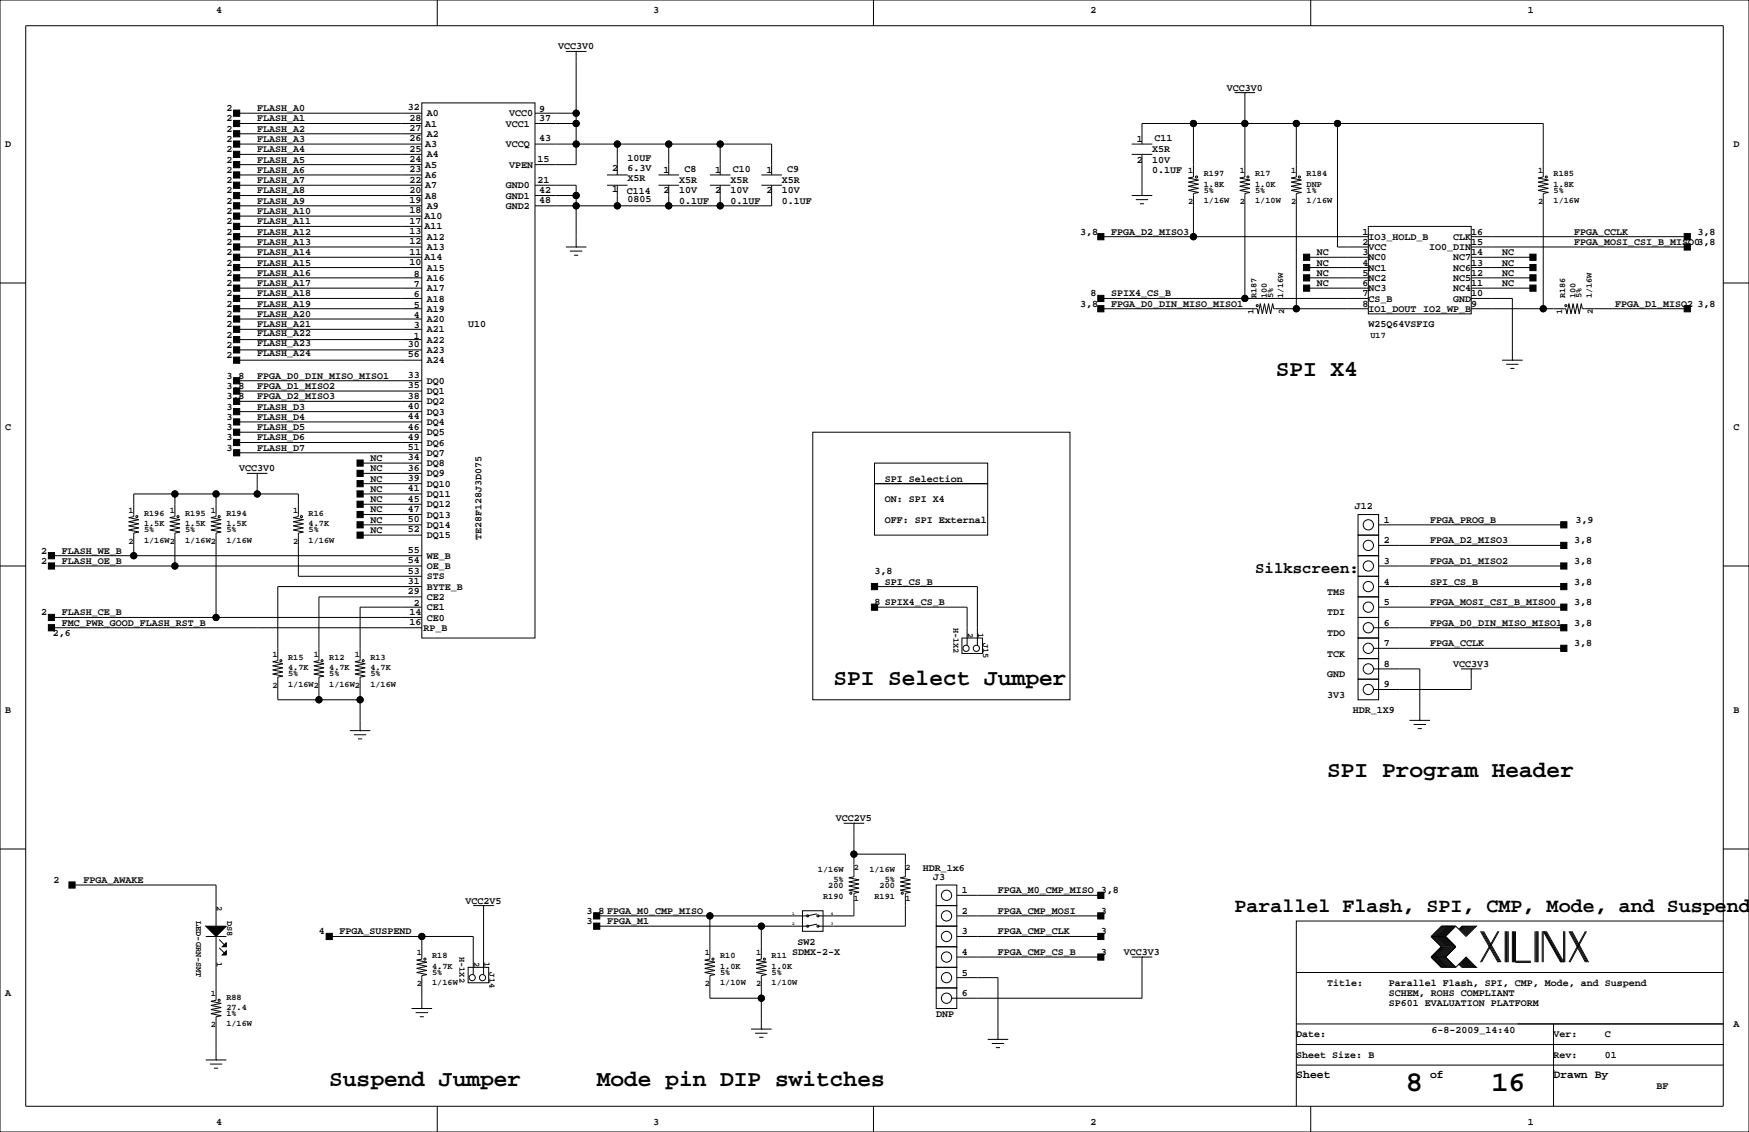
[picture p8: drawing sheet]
<svg xmlns="http://www.w3.org/2000/svg" width="432mm" height="279mm" viewBox="0 0 432 279" stroke-linecap="round" stroke-linejoin="round" font-family="sans-serif">
<g fill="none" stroke="#000" stroke-width=".25">
<path d="M0 0h431.8v279.4h-431.8zM6.3 6.4h419.1v266.6h-419.1zM107.9 0v6.4M139.7 12.7h5.1M142.2 12.7h.1M142.2 12.7v27.9h-10.1M215.6 0v6.4M323.6 0v6.4M58.4 30.5h45.7M58.4 27.9h45.7M58.4 33h45.7M58.4 35.6h45.7"/>
<path d="M58.4 38.1h45.7M104.1 25.4h28v132.1h-28zM132.1 30.5h10.1M132.1 35.6h58.4v7.6M132.1 27.9h10.1M152.4 35.6v7.6M165.1 35.6v7.6M177.8 35.6v7.6M279.4 35.6h5.1M279.4 38.1h5.1M281.9 35.6v-5.1h99.1v13.2l-1.3 .2 2.6 .5-2.6 .6 2.6 .5-2.6 .5 2.6 .5-2.6 .5 2.6 .5-1.3 .3v28.4M281.9 38.1v10.2"/>
<path d="M294.6 30.5v13.2l-1.2 .2 2.5 .5-2.5 .6 2.5 .5-2.5 .5 2.5 .5-2.5 .5 2.5 .5-1.3 .3v10.6M304.8 22.9h5.1M307.3 22.9h.1M307.3 22.9v20.8l-1.2 .2 2.5 .5-2.5 .6 2.5 .5-2.5 .5 2.5 .5-2.5 .5 2.5 .5-1.3 .3v25.9M320 30.5v13.2l-1.2 .2 2.5 .5-2.5 .6 2.5 .5-2.5 .5 2.5 .5-2.5 .5 2.5 .5-1.3 .3v28.4M330.2 30.5v30.5h7.6M58.4 58.4h45.7M58.4 43.2h45.7M58.4 45.7h45.7M58.4 48.3h45.7M58.4 50.8h45.7M58.4 40.6h45.7"/>
<path d="M58.4 53.3h45.7M58.4 55.9h45.7M132.1 45.7h10.1v15.3M132.1 48.3h10.1M149.9 43.2h5M149.9 45.7h5M152.4 45.7v5.1M162.6 43.2h5M162.6 45.7h5M165.1 45.7v5.1M175.3 43.2h5M175.3 45.7h5"/>
<path d="M177.8 45.7v5.1M188 43.2h5M188 45.7h5M190.5 45.7v5.1h-58.4M271.8 58.4h66M279.4 48.3h5.1M280.4 49.3h3.1M281.4 50.3h1M281.9 48.3h.1M337.8 55.9h25.4v21.6h-25.4zM363.2 58.4h53.4M0 69.8h6.3"/>
<path d="M58.4 61h45.7M58.4 76.2h45.7M58.4 63.5h45.7M58.4 66h45.7M58.4 68.6h45.7M58.4 71.1h45.7M58.4 73.7h45.7M58.4 78.7h45.7M139.7 61h5.1M140.7 62h3.1M141.7 63h1M142.2 61h.1"/>
<path d="M271.8 76.2h38.6l.2 1.3 .5-2.6 .6 2.6 .5-2.6 .5 2.6 .5-2.6 .5 2.6 .5-2.6 .3 1.3h23.3M271.8 73.7h66M322.6 63.5h15.2M322.6 66h15.2M322.6 68.6h15.2M322.6 71.1h15.2M363.2 61h53.4M363.2 76.2h23.4l.2 1.3 .5-2.6 .6 2.6 .5-2.6 .5 2.6 .5-2.6 .5 2.6 .5-2.6 .3 1.3h25.9M363.2 63.5h15.3M363.2 66h15.3M363.2 68.6h15.3M363.2 71.1h15.3"/>
<path d="M363.2 73.7h10.2v15.2M425.4 69.8h6.4M58.4 94h45.7M58.4 81.3h45.7M58.4 83.8h45.7M58.4 86.4h45.7M58.4 88.9h45.7M58.4 96.5h45.7M58.4 99.1h45.7M370.8 88.9h5.1M371.9 89.9h3M372.9 90.9h1"/>
<path d="M373.4 88.9h.1M58.4 101.6h45.7M58.4 104.1h45.7M58.4 106.7h45.7M58.4 109.2h45.7M58.4 111.8h45.7M61 116.8h5M63.5 116.8h.1M63.5 116.8v5.1M88.9 114.3h15.2M88.9 119.4h15.2M88.9 116.8h15.2"/>
<path d="M200.7 106.7h63.5v66h-63.5zM215.9 119.4h27.9v12.7h-27.9zM215.9 114.3h27.9v5.1h-27.9zM0 139.7h6.3M12.7 137.2h91.4M12.7 139.7h91.4M33 137.2v-5.6l1.3-.3-2.6-.5 2.6-.5-2.6-.5 2.6-.5-2.6-.5 2.6-.5-2.6-.5 1.3-.3v-5.6h40.7v5.6l-1.3 .3 2.5 .5-2.5 .5 2.5 .5-2.5 .5 2.5 .5-2.5 .5 2.5 .5-1.2 .3v10.6h30.4M43.2 121.9v5.6l-1.3 .3 2.5 .5-2.5 .5 2.5 .5-2.5 .5 2.5 .5-2.5 .5 2.5 .5-1.2 .3v8.1M53.3 121.9v5.6l-1.2 .3 2.5 .5-2.5 .5 2.5 .5-2.5 .5 2.5 .5-2.5 .5 2.5 .5-1.3 .3v20.8M88.9 132.1h15.2M88.9 129.5h15.2M88.9 127h15.2"/>
<path d="M88.9 124.5h15.2M88.9 121.9h15.2M335.3 137.2h5.1v5h-5.1zM335.3 127h5.1v5.1h-5.1zM335.3 132.1h5.1v5.1h-5.1zM340.4 129.5h45.7M340.4 139.7h45.7M340.4 134.6h45.7M425.4 139.7h6.4M12.7 152.4h91.4M12.7 154.9h91.4M104.1 149.9h-15.2v13.2l-1.3 .2 2.6 .5-2.6 .5 2.6 .5-2.6 .6 2.6 .5-2.6 .5 2.6 .5-1.3 .2v13.2"/>
<path d="M104.1 144.8h-35.5v18.3l-1.3 .2 2.5 .5-2.5 .5 2.5 .5-2.5 .6 2.5 .5-2.5 .5 2.5 .5-1.2 .2v5.6h20.3M104.1 147.3h-25.4v15.8l-1.2 .2 2.5 .5-2.5 .5 2.5 .5-2.5 .6 2.5 .5-2.5 .5 2.5 .5-1.3 .2v5.6M215.9 149.9h22.9v9.4M215.9 144.8h25.4v14.5M237.5 157.5h5.1v3.8h-5.1zM335.3 157.5h5.1v5.1h-5.1zM335.3 147.3h5.1v5.1h-5.1zM335.3 152.4h5.1v5.1h-5.1zM335.3 142.2h5.1v5.1h-5.1zM339.1 154.9h47M340.4 149.9h45.7M340.4 144.8h45.7"/>
<path d="M335.3 167.6h5.1v5.1h-5.1zM335.3 162.6h5.1v5h-5.1zM339.1 165.1h11.4v12.7M339.1 160h47M348 177.8h5.1M349 178.8h3M350 179.8h1M350.5 177.8h.1M360.7 165.1h5.1M363.2 165.1h.1M363.2 165.1v5.1h-24.1M86.4 180.3h5"/>
<path d="M87.4 181.4h3M88.4 182.4h1M88.9 180.3h.1M0 209.5h6.3M17.8 218.4h35.5v10.2M208.3 203.2h5.1M210.8 203.2h.1M210.8 203.2v13.2l-1.3 .3 2.6 .5-2.6 .5 2.6 .5-2.6 .5 2.6 .5-2.6 .5 2.6 .5-1.3 .3v5.6h-8.9M210.8 210.8h12.7v5.6l-1.3 .3 2.6 .5-2.6 .5 2.6 .5-2.6 .5 2.6 .5-2.6 .5 2.6 .5-1.3 .3v8.1h-21.6M231.1 218.4h5.1v5.1h-5.1zM425.4 209.5h6.4M50.8 231.1h5.1"/>
<path d="M53.3 231.1v15.8l-1.2 .2 2.5 .5-2.5 .6 2.5 .5-2.5 .5 2.5 .5-2.5 .5 2.5 .5-1.3 .3v10.6M54.1 231.9l1.3 1.3M54.1 233.9l1.3 1.3M81.3 231.1h35.5v9.4M104.1 231.1v5.6l-1.2 .3 2.5 .5-2.5 .5 2.5 .5-2.5 .5 2.5 .5-2.5 .5 2.5 .5-1.3 .3v8.1M115.6 238.8h5v3.8h-5zM116.8 223.5h5.1M119.4 223.5h.1M119.4 223.5v17M175.3 226.1v10.6l-1.3 .3 2.5 .5-2.5 .5 2.5 .5-2.5 .5 2.5 .5-2.5 .5 2.5 .5-1.2 .3v5.6h12.7M188 228.6v8.1l-1.3 .3 2.5 .5-2.5 .5 2.5 .5-2.5 .5 2.5 .5-2.5 .5 2.5 .5-1.2 .3v13.2M198.1 224.8h5.1v5.1h-5.1z"/>
<path d="M201.7 228.1l-2.3 .5h-52.1M201.7 225.6l-2.3 .5h-52.1M231.1 238.8h5.1v5h-5.1zM231.1 233.7h5.1v5.1h-5.1zM231.1 228.6h5.1v5.1h-5.1zM231.1 223.5h5.1v5.1h-5.1zM236.2 226.1h35.6M236.2 231.1h35.6M236.2 236.2h35.6M236.2 221h35.6M279.4 236.2h5.1M281.9 236.2h.1"/>
<path d="M281.9 236.2v10.2h-47M353.3 231.1h3.6M353.3 236.2h3.6M353.3 236.2l2.6 2.6h3.5M353.3 231.1l2.6 2.6-2.6 2.5M356.1 228.6l-2.5 2.5 2.5 2.6-2.5 2.5 2.5 2.6M356.4 228.6l-2.6 2.5 2.6 2.6-2.6 2.5 2.6 2.6M356.6 228.6l-2.5 2.5 2.5 2.6-2.5 2.5 2.5 2.6M356.9 228.6l-2.6 2.5 2.6 2.6-2.6 2.5 2.6 2.6M356.9 231.1l2.5 2.6-2.5 2.5M356.9 236.2l2.5 2.6M357.1 228.6l-2.5 2.5 2.5 2.6-2.5 2.5 2.5 2.6"/>
<path d="M357.4 228.6l-2.6 2.5 2.6 2.6-2.6 2.5 2.6 2.6M357.6 228.6l-2.5 2.5 2.5 2.6-2.5 2.5 2.5 2.6M357.9 228.6l-2.6 2.5 2.6 2.6-2.6 2.5 2.6 2.6M358.1 228.6l-2.5 2.5 2.5 2.6-2.5 2.5 2.5 2.6M358.4 228.6l-2.5 2.5 2.5 2.6-2.5 2.5 2.5 2.6M358.6 228.6l-2.5 2.5 2.5 2.6-2.5 2.5 2.5 2.6M358.9 228.6l-2.5 2.5 2.5 2.6-2.5 2.5 2.5 2.6M359.2 228.6l-2.6 2.5 2.6 2.6-2.6 2.5 2.6 2.6M359.4 228.6l2.5 2.5 2.6-2.5h-3.6l-.7 .8M359.4 228.6h-3.5l-2.6 2.5M359.4 228.6l-2.5 2.5M360.2 238l.7 .8h3.6l-2.6-2.6-2.5 2.6"/>
<path d="M360.4 237.7l1 1.1M360.4 238l.8 .8M360.7 237.5l1.2 1.3M360.7 237.7l1 1.1M360.9 237.2l1.6 1.6M360.9 237.5l1.3 1.3M361.2 237l1.8 1.8M361.2 237.2l1.5 1.6M361.2 228.6l-.8 .8M361.4 236.7l2.1 2.1M361.4 237l1.8 1.8M361.4 228.6l-1 1"/>
<path d="M361.7 236.5l2.3 2.3M361.7 236.7l2 2.1M361.7 228.6l-1 1M361.9 236.5l2.3 2.3M361.9 228.6l-1.2 1.3M362.2 228.6l-1.3 1.3M362.5 228.6l-1.6 1.5M362.7 228.6l-1.5 1.5M363 228.6l-1.8 1.8M363.2 228.6l-1.8 1.8M363.5 228.6l-2.1 2M363.7 228.6l-2 2"/>
<path d="M364 228.6l-2.3 2.3M364.2 228.6l-2.3 2.3M365.5 229.9l4.3 7.6M365.8 229.9l4.3 7.6M366 229.9l4.3 7.6M366.3 229.9l4.3 7.6M369.8 229.9l-4.3 7.6M370.1 229.9l-4.3 7.6M371.6 229.9v7.6M371.9 229.9v7.6M372.1 229.9v7.6M372.4 229.9v7.6"/>
<path d="M373.4 229.9v7.6M373.6 229.9v7.6M373.9 229.9v7.6M374.1 229.9v7.6h3.9M374.1 237.2h3.9M379 229.9v7.6M379.2 229.9v7.6M379.5 229.9v7.6M379.7 229.9v7.6M380.7 229.9v7.6M381 237.5v-7.6l4.3 7.6M381.3 229.9l4.3 7.6"/>
<path d="M381.5 229.9l4.3 7.6M381.8 229.9l4.3 7.6v-7.6M386.3 229.9v7.6M387.3 229.9l4.1 7.6M387.6 229.9l4.1 7.6M387.9 229.9l4 7.6M388.1 229.9l4.1 7.6M391.4 229.9l-4.1 7.6M391.7 229.9l-4.1 7.6M425.4 227.3h-105.4v35.6M101.6 248.9h5.1M102.6 249.9h3.1"/>
<path d="M103.6 251h1M104.1 248.9h.1M185.4 254h5.1M186.4 255h3.1M187.5 256h1M188 254h.1M231.1 243.8h5.1v5.1h-5.1zM236.2 241.3h10.2v15.2M243.8 256.5h5.1M244.9 257.6h3M245.9 258.6h1M246.4 256.5h.1"/>
<path d="M320 257.8h105.4M320 252.7h105.4M320 240h105.4M383.5 252.7v20.3M50.8 261.6h5.1M51.8 262.6h3.1M52.8 263.7h1M53.3 261.6h.1M107.9 273v6.4M215.6 273v6.4M320 262.9v10.1M320 262.9h105.4"/>
<path d="M323.6 273v6.4M383.5 264.2h.1"/>
<circle cx="142.2" cy="27.9" r=".76"/>
<circle cx="142.2" cy="35.6" r=".76"/>
<circle cx="142.2" cy="30.5" r=".76"/>
<circle cx="152.4" cy="35.6" r=".76"/>
<circle cx="165.1" cy="35.6" r=".76"/>
<circle cx="177.8" cy="35.6" r=".76"/>
<circle cx="294.6" cy="30.5" r=".76"/>
<circle cx="307.3" cy="30.5" r=".76"/>
<circle cx="320" cy="30.5" r=".76"/>
<circle cx="330.2" cy="30.5" r=".76"/>
<circle cx="142.2" cy="48.3" r=".76"/>
<circle cx="142.2" cy="50.8" r=".76"/>
<circle cx="152.4" cy="50.8" r=".76"/>
<circle cx="165.1" cy="50.8" r=".76"/>
<circle cx="177.8" cy="50.8" r=".76"/>
<circle cx="294.6" cy="58.4" r=".76"/>
<circle cx="295.4" cy="43.7" r=".25"/>
<circle cx="308.1" cy="43.7" r=".25"/>
<circle cx="320.8" cy="43.7" r=".25"/>
<circle cx="381.8" cy="43.7" r=".25"/>
<circle cx="307.3" cy="73.7" r=".76"/>
<circle cx="310.4" cy="75.4" r=".25"/>
<circle cx="320" cy="76.2" r=".76"/>
<circle cx="381" cy="76.2" r=".76"/>
<circle cx="386.6" cy="75.4" r=".25"/>
<circle cx="33" cy="137.2" r=".76"/>
<circle cx="33.8" cy="127.5" r=".25"/>
<circle cx="43.2" cy="121.9" r=".76"/>
<circle cx="43.2" cy="139.7" r=".76"/>
<circle cx="43.9" cy="127.5" r=".25"/>
<circle cx="53.3" cy="121.9" r=".76"/>
<circle cx="54.1" cy="127.5" r=".25"/>
<circle cx="63.5" cy="121.9" r=".76"/>
<circle cx="74.4" cy="127.5" r=".25"/>
<circle cx="337.8" cy="139.7" r="1.27"/>
<circle cx="337.8" cy="134.6" r="1.27"/>
<circle cx="337.8" cy="129.5" r="1.27"/>
<circle cx="53.3" cy="152.4" r=".76"/>
<circle cx="337.8" cy="144.8" r="1.27"/>
<circle cx="337.8" cy="154.9" r="1.27"/>
<circle cx="337.8" cy="149.9" r="1.27"/>
<circle cx="69.3" cy="163.1" r=".25"/>
<circle cx="78.7" cy="172.7" r=".76"/>
<circle cx="79.5" cy="163.1" r=".25"/>
<circle cx="88.9" cy="172.7" r=".76"/>
<circle cx="89.7" cy="163.1" r=".25"/>
<circle cx="238.5" cy="160" r=".76"/>
<circle cx="241" cy="160" r=".76"/>
<circle cx="337.8" cy="170.2" r="1.27"/>
<circle cx="337.8" cy="160" r="1.27"/>
<circle cx="337.8" cy="165.1" r="1.27"/>
<circle cx="210.8" cy="210.8" r=".76"/>
<circle cx="104.1" cy="231.1" r=".76"/>
<circle cx="104.9" cy="236.7" r=".25"/>
<circle cx="175.3" cy="226.1" r=".76"/>
<circle cx="176" cy="236.7" r=".25"/>
<circle cx="188" cy="228.6" r=".76"/>
<circle cx="188.7" cy="236.7" r=".25"/>
<circle cx="199.4" cy="226.1" r=".25"/>
<circle cx="199.4" cy="228.6" r=".25"/>
<circle cx="201.9" cy="226.1" r=".25"/>
<circle cx="201.9" cy="228.6" r=".25"/>
<circle cx="210.1" cy="220.5" r=".25"/>
<circle cx="222.8" cy="220.5" r=".25"/>
<circle cx="233.7" cy="226.1" r="1.27"/>
<circle cx="233.7" cy="236.2" r="1.27"/>
<circle cx="233.7" cy="221" r="1.27"/>
<circle cx="233.7" cy="231.1" r="1.27"/>
<circle cx="54.1" cy="246.9" r=".25"/>
<circle cx="116.6" cy="241.3" r=".76"/>
<circle cx="119.1" cy="241.3" r=".76"/>
<circle cx="188" cy="246.4" r=".76"/>
<circle cx="233.7" cy="241.3" r="1.27"/>
<circle cx="233.7" cy="246.4" r="1.27"/>
</g>
<g fill="#000" stroke="#000" stroke-width=".25">
<path d="M57.7 27.2h1.5v1.5h-1.5z" fill-rule="evenodd"/>
<path d="M57.7 29.7h1.5v1.5h-1.5z" fill-rule="evenodd"/>
<path d="M57.7 32.3h1.5v1.5h-1.5z" fill-rule="evenodd"/>
<path d="M57.7 34.8h1.5v1.5h-1.5z" fill-rule="evenodd"/>
<path d="M57.7 37.3h1.5v1.6h-1.5z" fill-rule="evenodd"/>
<path d="M57.7 39.9h1.5v1.5h-1.5z" fill-rule="evenodd"/>
<path d="M57.7 42.4h1.5v1.5h-1.5z" fill-rule="evenodd"/>
<path d="M57.7 45h1.5v1.5h-1.5z" fill-rule="evenodd"/>
<path d="M57.7 47.5h1.5v1.5h-1.5z" fill-rule="evenodd"/>
<path d="M57.7 50h1.5v1.6h-1.5z" fill-rule="evenodd"/>
<path d="M57.7 52.6h1.5v1.5h-1.5z" fill-rule="evenodd"/>
<path d="M57.7 55.1h1.5v1.5h-1.5z" fill-rule="evenodd"/>
<path d="M57.7 57.7h1.5v1.5h-1.5z" fill-rule="evenodd"/>
<path d="M271 57.7h1.5v1.5h-1.5z" fill-rule="evenodd"/>
<path d="M415.8 57.7h1.5v1.5h-1.5z" fill-rule="evenodd"/>
<path d="M57.7 60.2h1.5v1.5h-1.5z" fill-rule="evenodd"/>
<path d="M57.7 62.7h1.5v1.6h-1.5z" fill-rule="evenodd"/>
<path d="M57.7 65.3h1.5v1.5h-1.5z" fill-rule="evenodd"/>
<path d="M57.7 67.8h1.5v1.5h-1.5z" fill-rule="evenodd"/>
<path d="M57.7 70.4h1.5v1.5h-1.5z" fill-rule="evenodd"/>
<path d="M57.7 72.9h1.5v1.5h-1.5z" fill-rule="evenodd"/>
<path d="M57.7 75.4h1.5v1.6h-1.5z" fill-rule="evenodd"/>
<path d="M57.7 78h1.5v1.5h-1.5z" fill-rule="evenodd"/>
<path d="M271 75.4h1.5v1.6h-1.5z" fill-rule="evenodd"/>
<path d="M271 72.9h1.5v1.5h-1.5z" fill-rule="evenodd"/>
<path d="M321.8 65.3h1.5v1.5h-1.5z" fill-rule="evenodd"/>
<path d="M321.8 62.7h1.5v1.6h-1.5z" fill-rule="evenodd"/>
<path d="M321.8 67.8h1.5v1.5h-1.5z" fill-rule="evenodd"/>
<path d="M321.8 70.4h1.5v1.5h-1.5z" fill-rule="evenodd"/>
<path d="M377.7 62.7h1.5v1.6h-1.5z" fill-rule="evenodd"/>
<path d="M377.7 65.3h1.5v1.5h-1.5z" fill-rule="evenodd"/>
<path d="M377.7 67.8h1.5v1.5h-1.5z" fill-rule="evenodd"/>
<path d="M377.7 70.4h1.5v1.5h-1.5z" fill-rule="evenodd"/>
<path d="M415.8 75.4h1.5v1.6h-1.5z" fill-rule="evenodd"/>
<path d="M415.8 60.2h1.5v1.5h-1.5z" fill-rule="evenodd"/>
<path d="M57.7 93.2h1.5v1.5h-1.5z" fill-rule="evenodd"/>
<path d="M57.7 80.5h1.5v1.5h-1.5z" fill-rule="evenodd"/>
<path d="M57.7 83.1h1.5v1.5h-1.5z" fill-rule="evenodd"/>
<path d="M57.7 85.6h1.5v1.5h-1.5z" fill-rule="evenodd"/>
<path d="M57.7 88.1h1.5v1.6h-1.5z" fill-rule="evenodd"/>
<path d="M57.7 95.8h1.5v1.5h-1.5z" fill-rule="evenodd"/>
<path d="M57.7 98.3h1.5v1.5h-1.5z" fill-rule="evenodd"/>
<path d="M57.7 100.8h1.5v1.6h-1.5z" fill-rule="evenodd"/>
<path d="M57.7 103.4h1.5v1.5h-1.5z" fill-rule="evenodd"/>
<path d="M57.7 105.9h1.5v1.5h-1.5z" fill-rule="evenodd"/>
<path d="M57.7 108.5h1.5v1.5h-1.5z" fill-rule="evenodd"/>
<path d="M57.7 111h1.5v1.5h-1.5z" fill-rule="evenodd"/>
<path d="M88.1 113.5h1.6v1.6h-1.6z" fill-rule="evenodd"/>
<path d="M88.1 116.1h1.6v1.5h-1.6z" fill-rule="evenodd"/>
<path d="M11.9 136.4h1.6v1.5h-1.6z" fill-rule="evenodd"/>
<path d="M88.1 131.3h1.6v1.5h-1.6z" fill-rule="evenodd"/>
<path d="M88.1 128.8h1.6v1.5h-1.6z" fill-rule="evenodd"/>
<path d="M88.1 126.2h1.6v1.6h-1.6z" fill-rule="evenodd"/>
<path d="M88.1 123.7h1.6v1.5h-1.6z" fill-rule="evenodd"/>
<path d="M88.1 121.2h1.6v1.5h-1.6z" fill-rule="evenodd"/>
<path d="M88.1 118.6h1.6v1.5h-1.6z" fill-rule="evenodd"/>
<path d="M385.3 128.8h1.5v1.5h-1.5z" fill-rule="evenodd"/>
<path d="M385.3 133.9h1.5v1.5h-1.5z" fill-rule="evenodd"/>
<path d="M11.9 138.9h1.6v1.6h-1.6z" fill-rule="evenodd"/>
<path d="M11.9 151.6h1.6v1.6h-1.6z" fill-rule="evenodd"/>
<path d="M11.9 154.2h1.6v1.5h-1.6z" fill-rule="evenodd"/>
<path d="M215.1 144h1.6v1.5h-1.6z" fill-rule="evenodd"/>
<path d="M215.1 149.1h1.6v1.5h-1.6z" fill-rule="evenodd"/>
<path d="M385.3 149.1h1.5v1.5h-1.5z" fill-rule="evenodd"/>
<path d="M385.3 144h1.5v1.5h-1.5z" fill-rule="evenodd"/>
<path d="M385.3 138.9h1.5v1.6h-1.5z" fill-rule="evenodd"/>
<path d="M385.3 154.2h1.5v1.5h-1.5z" fill-rule="evenodd"/>
<path d="M385.3 159.3h1.5v1.5h-1.5z" fill-rule="evenodd"/>
<path d="M17 217.7h1.5v1.5h-1.5z" fill-rule="evenodd"/>
<path d="M50.8 228.6h5.1l-2.6 2.5z" fill-rule="evenodd"/>
<path d="M55.9 232.7v1h-1z" fill-rule="evenodd"/>
<path d="M55.9 234.7v1h-1z" fill-rule="evenodd"/>
<path d="M80.5 230.4h1.5v1.5h-1.5z" fill-rule="evenodd"/>
<path d="M146.6 225.3h1.5v1.5h-1.5z" fill-rule="evenodd"/>
<path d="M146.6 227.8h1.5v1.6h-1.5z" fill-rule="evenodd"/>
<path d="M271 230.4h1.5v1.5h-1.5z" fill-rule="evenodd"/>
<path d="M271 235.5h1.5v1.5h-1.5z" fill-rule="evenodd"/>
<path d="M271 225.3h1.5v1.5h-1.5z" fill-rule="evenodd"/>
<path d="M271 220.2h1.5v1.5h-1.5z" fill-rule="evenodd"/>
<circle cx="142.2" cy="27.9" r=".76"/>
<circle cx="142.2" cy="35.6" r=".76"/>
<circle cx="142.2" cy="30.5" r=".76"/>
<circle cx="152.4" cy="35.6" r=".76"/>
<circle cx="165.1" cy="35.6" r=".76"/>
<circle cx="177.8" cy="35.6" r=".76"/>
<circle cx="294.6" cy="30.5" r=".76"/>
<circle cx="307.3" cy="30.5" r=".76"/>
<circle cx="320" cy="30.5" r=".76"/>
<circle cx="330.2" cy="30.5" r=".76"/>
<circle cx="142.2" cy="48.3" r=".76"/>
<circle cx="142.2" cy="50.8" r=".76"/>
<circle cx="152.4" cy="50.8" r=".76"/>
<circle cx="165.1" cy="50.8" r=".76"/>
<circle cx="177.8" cy="50.8" r=".76"/>
<circle cx="294.6" cy="58.4" r=".76"/>
<circle cx="307.3" cy="73.7" r=".76"/>
<circle cx="320" cy="76.2" r=".76"/>
<circle cx="381" cy="76.2" r=".76"/>
<circle cx="33" cy="137.2" r=".76"/>
<circle cx="43.2" cy="121.9" r=".76"/>
<circle cx="43.2" cy="139.7" r=".76"/>
<circle cx="53.3" cy="121.9" r=".76"/>
<circle cx="63.5" cy="121.9" r=".76"/>
<circle cx="53.3" cy="152.4" r=".76"/>
<circle cx="78.7" cy="172.7" r=".76"/>
<circle cx="88.9" cy="172.7" r=".76"/>
<circle cx="210.8" cy="210.8" r=".76"/>
<circle cx="104.1" cy="231.1" r=".76"/>
<circle cx="175.3" cy="226.1" r=".76"/>
<circle cx="188" cy="228.6" r=".76"/>
<circle cx="188" cy="246.4" r=".76"/>
</g>
<g font-size="7.1">
<text x="347" y="269.3">8</text>
<text x="368.2" y="269.3">16</text>
</g>
<g font-size="5.6">
<text x="315" y="92.8">SPI X4</text>
<text x="205.7" y="169">SPI Select Jumper</text>
<text x="327.7" y="191.9">SPI Program Header</text>
<text x="81.3" y="268.1">Suspend Jumper</text>
<text x="147.3" y="268.1">Mode pin DIP switches</text>
</g>
<text font-size="4.9" x="304.8" y="225.1">Parallel Flash, SPI, CMP, Mode, and Suspend</text>
<text font-size="3.9" x="309.9" y="141.4">Silkscreen:</text>
<g font-size="2.8">
<text x="320" y="266.1">Sheet</text>
<text x="353.1" y="266.1">of</text>
<text x="383.5" y="266.1">Drawn By</text>
</g>
<g font-size="2.5">
<text x="53.3" y="3.3">4</text>
<text x="161.3" y="3.3">3</text>
<text x="269.2" y="3.3">2</text>
<text x="377.2" y="3.3">1</text>
<text x="137.8" y="12.2">VCC3V0</text>
<text x="302.9" y="22.4">VCC3V0</text>
<text x="55.9" y="30">2</text>
<text x="55.9" y="27.4">2</text>
<text x="63.5" y="30">FLASH_A1</text>
<text x="63.5" y="27.4">FLASH_A0</text>
<text x="100.7" y="27.3">32</text>
<text x="101.1" y="29.8">28</text>
<text x="105.4" y="28.7">A0</text>
<text x="125.7" y="28.7">VCC0</text>
<text x="133.1" y="27.7">9</text>
<text x="133.1" y="29.8">37</text>
<text x="55.9" y="35.1">2</text>
<text x="55.9" y="32.5">2</text>
<text x="63.5" y="35.1">FLASH_A3</text>
<text x="63.5" y="32.5">FLASH_A2</text>
<text x="101.1" y="32.3">27</text>
<text x="101.1" y="34.9">26</text>
<text x="105" y="31.2">A1</text>
<text x="105.4" y="33.8">A2</text>
<text x="124.9" y="31.2">VCC1</text>
<text x="133.1" y="34.9">43</text>
<text x="280.7" y="35.1">1</text>
<text x="285.1" y="34.7">C11</text>
<text x="1.3" y="36.3">D</text>
<text x="55.9" y="40.1">2</text>
<text x="55.9" y="37.6">2</text>
<text x="63.5" y="40.1">FLASH_A5</text>
<text x="63.5" y="37.6">FLASH_A4</text>
<text x="101.1" y="37.4">25</text>
<text x="101.1" y="40">24</text>
<text x="105" y="36.3">A3</text>
<text x="105" y="41.4">A5</text>
<text x="105.4" y="38.9">A4</text>
<text x="124.9" y="36.3">VCCQ</text>
<text x="125.7" y="41.4">VPEN</text>
<text x="132.7" y="40">15</text>
<text x="154.9" y="39.7">10UF</text>
<text x="280.7" y="40.1">2</text>
<text x="284.5" y="37.6">X5R</text>
<text x="284.5" y="40.1">10V</text>
<text x="428" y="36.3">D</text>
<text x="55.9" y="47.8">2</text>
<text x="55.9" y="45.2">2</text>
<text x="55.9" y="42.7">2</text>
<text x="63.5" y="47.8">FLASH_A8</text>
<text x="63.5" y="45.2">FLASH_A7</text>
<text x="63.5" y="42.7">FLASH_A6</text>
<text x="101.1" y="42.5">23</text>
<text x="101.1" y="45">22</text>
<text x="101.1" y="47.6">20</text>
<text x="105" y="43.9">A6</text>
<text x="105" y="46.5">A7</text>
<text x="124.9" y="46.5">GND0</text>
<text x="132.7" y="45">21</text>
<text x="133.1" y="47.6">42</text>
<text x="151.1" y="47.3">1</text>
<text x="151.1" y="42.3">2</text>
<text x="154.8" y="47.9">C114</text>
<text x="154.9" y="42.3">6.3V</text>
<text x="154.9" y="44.8">X5R</text>
<text x="163.8" y="47.8">2</text>
<text x="163.8" y="42.7">1</text>
<text x="167.6" y="47.8">10V</text>
<text x="167.6" y="45.2">X5R</text>
<text x="169" y="42.3">C8</text>
<text x="176.5" y="47.8">2</text>
<text x="176.5" y="42.7">1</text>
<text x="180.3" y="47.8">10V</text>
<text x="180.3" y="45.2">X5R</text>
<text x="180.9" y="42.3">C10</text>
<text x="189.2" y="47.8">2</text>
<text x="189.2" y="42.7">1</text>
<text x="193" y="47.8">10V</text>
<text x="193" y="45.2">X5R</text>
<text x="194.4" y="42.3">C9</text>
<text x="284.5" y="42.7">0.1UF</text>
<text x="55.9" y="52.8">2</text>
<text x="55.9" y="50.3">2</text>
<text x="63.5" y="52.8">FLASH_A10</text>
<text x="63.5" y="50.3">FLASH_A9</text>
<text x="101.1" y="52.7">18</text>
<text x="101.1" y="50.1">19</text>
<text x="105" y="49">A8</text>
<text x="105.4" y="51.6">A9</text>
<text x="124.9" y="51.6">GND2</text>
<text x="124.9" y="49">GND1</text>
<text x="133.1" y="50.1">48</text>
<text x="154.9" y="49.9">0805</text>
<text x="167.6" y="50.3">0.1UF</text>
<text x="180.3" y="50.3">0.1UF</text>
<text x="193" y="50.3">0.1UF</text>
<text x="55.9" y="57.9">2</text>
<text x="55.9" y="55.4">2</text>
<text x="63.5" y="57.9">FLASH_A12</text>
<text x="63.5" y="55.4">FLASH_A11</text>
<text x="101.1" y="55.2">17</text>
<text x="101.1" y="57.7">13</text>
<text x="104.8" y="54.1">A10</text>
<text x="104.8" y="56.6">A11</text>
<text x="105.4" y="59.2">A12</text>
<text x="266.7" y="57.9">3,8</text>
<text x="274.3" y="57.9">FPGA_D2_MISO3</text>
<text x="336.3" y="57.9">1</text>
<text x="337.8" y="59.2">IO3_HOLD_B</text>
<text x="358.8" y="59.2">CLK</text>
<text x="363.2" y="57.9">16</text>
<text x="388.6" y="57.9">FPGA_CCLK</text>
<text x="419.1" y="57.9">3,8</text>
<text x="55.9" y="65.5">2</text>
<text x="55.9" y="63">2</text>
<text x="55.9" y="60.5">2</text>
<text x="63.5" y="65.5">FLASH_A15</text>
<text x="63.5" y="63">FLASH_A14</text>
<text x="63.5" y="60.5">FLASH_A13</text>
<text x="101.1" y="60.3">12</text>
<text x="101.1" y="62.8">11</text>
<text x="101.1" y="65.4">10</text>
<text x="104.8" y="64.3">A14</text>
<text x="105.4" y="61.7">A13</text>
<text x="325.1" y="63">NC</text>
<text x="325.1" y="65.5">NC</text>
<text x="336.3" y="63">3</text>
<text x="336.3" y="65.5">4</text>
<text x="336.3" y="60.5">2</text>
<text x="337.8" y="64.3">NC0</text>
<text x="337.8" y="61.7">VCC</text>
<text x="352.8" y="61.7">IO0_DIN</text>
<text x="358.8" y="64.3">NC7</text>
<text x="363.2" y="60.5">15</text>
<text x="363.2" y="65.5">13</text>
<text x="363.2" y="63">14</text>
<text x="370.8" y="65.5">NC</text>
<text x="370.8" y="63">NC</text>
<text x="388.6" y="60.5">FPGA_MOSI_CSI_B_MISO03,8</text>
<text x="55.9" y="70.6">2</text>
<text x="55.9" y="68.1">2</text>
<text x="63.5" y="70.6">FLASH_A17</text>
<text x="63.5" y="68.1">FLASH_A16</text>
<text x="102.2" y="68.3">8</text>
<text x="102.2" y="70.9">7</text>
<text x="105.4" y="66.8">A15</text>
<text x="105.4" y="69.3">A16</text>
<text x="105.4" y="71.9">A17</text>
<text x="325.1" y="70.6">NC</text>
<text x="325.1" y="68.1">NC</text>
<text x="336.3" y="68.1">5</text>
<text x="336.3" y="70.6">6</text>
<text x="337.8" y="66.8">NC1</text>
<text x="337.8" y="69.3">NC2</text>
<text x="337.8" y="71.9">NC3</text>
<text x="358.8" y="71.9">NC4</text>
<text x="358.8" y="69.3">NC5</text>
<text x="358.8" y="66.8">NC6</text>
<text x="363.2" y="70.6">11</text>
<text x="363.2" y="68.1">12</text>
<text x="370.8" y="70.6">NC</text>
<text x="370.8" y="68.1">NC</text>
<text x="55.9" y="75.7">2</text>
<text x="55.9" y="73.2">2</text>
<text x="63.5" y="75.7">FLASH_A19</text>
<text x="63.5" y="73.2">FLASH_A18</text>
<text x="102.2" y="75.9">5</text>
<text x="102.2" y="73.4">6</text>
<text x="105.4" y="77">A19</text>
<text x="105.4" y="74.4">A18</text>
<text x="266.7" y="75.7">3,8</text>
<text x="269.2" y="73.2">8</text>
<text x="274.3" y="73.2">SPIX4_CS_B</text>
<text x="274.3" y="75.7">FPGA_D0_DIN_MISO_MISO1</text>
<text x="336.3" y="73.2">7</text>
<text x="336.3" y="75.7">8</text>
<text x="337.8" y="74.4">CS_B</text>
<text x="337.8" y="77">IO1_DOUT IO2_WP_B</text>
<text x="358.8" y="74.4">GND</text>
<text x="363.2" y="73.2">10</text>
<text x="363.2" y="75.7">9</text>
<text x="398.8" y="75.7">FPGA_D1_MISO2</text>
<text x="419.1" y="75.7">3,8</text>
<text x="55.9" y="83.3">2</text>
<text x="55.9" y="80.8">2</text>
<text x="55.9" y="78.2">2</text>
<text x="63.5" y="82.9">FLASH_A22</text>
<text x="63.5" y="80.8">FLASH_A21</text>
<text x="63.5" y="78.2">FLASH_A20</text>
<text x="102.2" y="78.5">4</text>
<text x="102.2" y="81">3</text>
<text x="102.2" y="83.6">1</text>
<text x="105.4" y="79.5">A20</text>
<text x="105.4" y="82">A21</text>
<text x="115.6" y="80.8">U10</text>
<text x="337.8" y="80.8">W25Q64VSFIG</text>
<text x="55.9" y="88.4">2</text>
<text x="55.9" y="85.9">2</text>
<text x="63.5" y="88">FLASH_A24</text>
<text x="63.5" y="85.4">FLASH_A23</text>
<text x="100.7" y="88.2">56</text>
<text x="100.7" y="85.7">30</text>
<text x="105.4" y="84.6">A22</text>
<text x="105.4" y="89.7">A24</text>
<text x="105.4" y="87.1">A23</text>
<text x="55.9" y="93.5">3,8</text>
<text x="63.5" y="93.5">FPGA_D0_DIN_MISO_MISO1</text>
<text x="100.7" y="93.3">33</text>
<text x="100.7" y="95.8">35</text>
<text x="105.4" y="94.7">DQ0</text>
<text x="55.9" y="101.1">3</text>
<text x="55.9" y="98.6">3,8</text>
<text x="55.9" y="96">3,8</text>
<text x="63.5" y="101.1">FLASH_D3</text>
<text x="63.5" y="98.6">FPGA_D2_MISO3</text>
<text x="63.5" y="96">FPGA_D1_MISO2</text>
<text x="100.7" y="98.4">38</text>
<text x="100.7" y="100.9">40</text>
<text x="105.4" y="99.8">DQ2</text>
<text x="105.4" y="97.3">DQ1</text>
<text x="1.3" y="106.2">C</text>
<text x="55.9" y="106.2">3</text>
<text x="55.9" y="103.6">3</text>
<text x="63.5" y="106.2">FLASH_D5</text>
<text x="63.5" y="103.6">FLASH_D4</text>
<text x="100.7" y="103.5">44</text>
<text x="100.7" y="106">46</text>
<text x="105.4" y="102.4">DQ3</text>
<text x="105.4" y="104.9">DQ4</text>
<text x="105.4" y="107.4">DQ5</text>
<text x="428" y="106.2">C</text>
<text x="55.9" y="111.3">3</text>
<text x="55.9" y="108.7">3</text>
<text x="63.5" y="111.3">FLASH_D7</text>
<text x="63.5" y="108.7">FLASH_D6</text>
<text x="91.4" y="113.8">NC</text>
<text x="100.7" y="108.5">49</text>
<text x="100.7" y="111.1">51</text>
<text x="100.7" y="113.6">34</text>
<text x="105.4" y="110">DQ6</text>
<text x="105.4" y="112.5">DQ7</text>
<text x="59.1" y="116.3">VCC3V0</text>
<text x="91.4" y="116.3">NC</text>
<text x="91.4" y="118.9">NC</text>
<text x="100.7" y="118.7">39</text>
<text x="100.7" y="116.2">36</text>
<text x="105.4" y="115.1">DQ8</text>
<text x="105.4" y="117.6">DQ9</text>
<text x="218.4" y="118.9">SPI Selection</text>
<text x="91.4" y="121.4">NC</text>
<text x="91.4" y="124">NC</text>
<text x="100.7" y="121.2">41</text>
<text x="100.7" y="123.8">45</text>
<text x="105.4" y="120.1">DQ10</text>
<text x="105.4" y="122.7">DQ11</text>
<text x="105.4" y="125.2">DQ12</text>
<text x="218.4" y="124">ON: SPI X4</text>
<text x="334.5" y="125.7">J12</text>
<text x="91.4" y="126.5">NC</text>
<text x="91.4" y="129">NC</text>
<text x="91.4" y="131.6">NC</text>
<text x="100.7" y="126.3">47</text>
<text x="100.7" y="128.9">50</text>
<text x="100.7" y="131.4">52</text>
<text x="105.4" y="127.8">DQ13</text>
<text x="105.4" y="130.3">DQ14</text>
<text x="218.4" y="129">OFF: SPI External</text>
<text x="341.6" y="129">1</text>
<text x="353.1" y="129">FPGA_PROG_B</text>
<text x="388.9" y="129">3,9</text>
<text x="10.2" y="136.7">2</text>
<text x="15.2" y="136.7">FLASH_WE_B</text>
<text x="100.7" y="136.5">55</text>
<text x="105.4" y="132.8">DQ15</text>
<text x="105.4" y="137.9">WE_B</text>
<text x="118.9" y="133.3" transform="rotate(-90 118.9 133.3)">TE28F128J3D075</text>
<text x="341.6" y="134.1">2</text>
<text x="353.1" y="134.1">FPGA_D2_MISO3</text>
<text x="388.6" y="134.1">3,8</text>
<text x="10.2" y="139.2">2</text>
<text x="15.2" y="139.2">FLASH_OE_B</text>
<text x="100.7" y="139">54</text>
<text x="100.7" y="141.6">53</text>
<text x="105.4" y="140.5">OE_B</text>
<text x="105.4" y="143">STS</text>
<text x="215.9" y="141.7">3,8</text>
<text x="341.6" y="139.2">3</text>
<text x="353.1" y="139.2">FPGA_D1_MISO2</text>
<text x="388.6" y="139.2">3,8</text>
<text x="100.7" y="144.1">31</text>
<text x="100.7" y="146.6">29</text>
<text x="102.2" y="149.6">2</text>
<text x="105.4" y="145.5">BYTE_B</text>
<text x="105.4" y="148.1">CE2</text>
<text x="215.9" y="149.4">8 SPIX4_CS_B</text>
<text x="218.4" y="144.3">SPI_CS_B</text>
<text x="327.7" y="146.8">TMS</text>
<text x="341.6" y="144.3">4</text>
<text x="341.6" y="149.4">5</text>
<text x="353.1" y="144.3">SPI_CS_B</text>
<text x="353.1" y="149.4">FPGA_MOSI_CSI_B_MISO0</text>
<text x="388.6" y="144.3">3,8</text>
<text x="388.6" y="149.4">3,8</text>
<text x="10.2" y="151.9">2</text>
<text x="15.2" y="154.4">FMC_PWR_GOOD_FLASH_RST_B</text>
<text x="15.2" y="151.9">FLASH_CE_B</text>
<text x="101.1" y="151.7">14</text>
<text x="101.1" y="154.3">16</text>
<text x="104.6" y="155.7">RP_B</text>
<text x="105.4" y="153.2">CE0</text>
<text x="105.4" y="150.6">CE1</text>
<text x="327.7" y="151.9">TDI</text>
<text x="341.6" y="154.4">6</text>
<text x="353.1" y="154.4">FPGA_D0_DIN_MISO_MISO1</text>
<text x="388.6" y="154.4">3,8</text>
<text x="13" y="157">2,6</text>
<text x="327.7" y="157">TDO</text>
<text x="341.6" y="159.5">7</text>
<text x="353.1" y="159.5">FPGA_CCLK</text>
<text x="388.6" y="159.5">3,8</text>
<text x="327.7" y="167.1">GND</text>
<text x="327.7" y="162.1">TCK</text>
<text x="341.6" y="164.6">8</text>
<text x="358.8" y="164.6">VCC3V3</text>
<text x="327.7" y="172.2">3V3</text>
<text x="341.6" y="169.7">9</text>
<text x="1.3" y="176">B</text>
<text x="334" y="176">HDR_1X9</text>
<text x="428" y="176">B</text>
<text x="206.4" y="202.7">VCC2V5</text>
<text x="227.8" y="214.9">HDR_1x6</text>
<text x="13.2" y="217.9">2</text>
<text x="20.6" y="217.9">FPGA_AWAKE</text>
<text x="230.4" y="217.2">J3</text>
<text x="237.5" y="220.5">1</text>
<text x="246.4" y="220.5">FPGA_M0_CMP_MISO 3,8</text>
<text x="114.9" y="223">VCC2V5</text>
<text x="144.8" y="225.6">3,8 FPGA_M0_CMP_MISO</text>
<text x="237.5" y="225.6">2</text>
<text x="246.4" y="225.6">FPGA_CMP_MOSI</text>
<text x="271.8" y="225.6">3</text>
<text x="78.7" y="230.6">4</text>
<text x="83.8" y="230.6">FPGA_SUSPEND</text>
<text x="144.8" y="228.1">3</text>
<text x="149.9" y="228.1">FPGA_M1</text>
<text x="196.8" y="233.2">SW2</text>
<text x="237.5" y="230.6">3</text>
<text x="246.4" y="230.6">FPGA_CMP_CLK</text>
<text x="271.8" y="230.6">3</text>
<text x="195.6" y="235.7">SDMX-2-X</text>
<text x="237.5" y="235.7">4</text>
<text x="246.4" y="235.7">FPGA_CMP_CS_B</text>
<text x="271.8" y="235.7">3</text>
<text x="277.5" y="235.7">VCC3V3</text>
<text x="1.3" y="245.9">A</text>
<text x="237.5" y="240.8">5</text>
<text x="237.5" y="245.9">6</text>
<text x="327.7" y="243.3">Title:</text>
<text x="342.9" y="245.9">SCHEM, ROHS COMPLIANT</text>
<text x="342.9" y="243.3">Parallel Flash, SPI, CMP, Mode, and Suspend</text>
<text x="231.1" y="251">DNP</text>
<text x="342.9" y="248.4">SP601 EVALUATION PLATFORM</text>
<text x="320" y="256">Date:</text>
<text x="353.4" y="255">6-8-2009_14:40</text>
<text x="383.5" y="256">Ver:</text>
<text x="396.2" y="256">C</text>
<text x="428" y="253.5">A</text>
<text x="320" y="261.1">Sheet Size: B</text>
<text x="383.5" y="261.1">Rev:</text>
<text x="396.2" y="261.1">01</text>
<text x="408.9" y="268.7">BF</text>
<text x="53.3" y="277.6">4</text>
<text x="161.3" y="277.6">3</text>
<text x="269.2" y="277.6">2</text>
<text x="377.2" y="277.6">1</text>
</g>
<g font-size="2.1">
<text x="293.4" y="42.7">1</text>
<text x="297.2" y="47.6">5%</text>
<text x="297.2" y="46.1">1.8K</text>
<text x="297.2" y="43.5">R197</text>
<text x="306.1" y="42.7">1</text>
<text x="309.9" y="43.5">R17</text>
<text x="309.9" y="46.1">1.0K</text>
<text x="309.9" y="47.6">5%</text>
<text x="318.8" y="42.7">1</text>
<text x="322.6" y="47.6">1%</text>
<text x="322.6" y="46.1">DNP</text>
<text x="322.6" y="43.5">R184</text>
<text x="379.7" y="42.7">1</text>
<text x="383.5" y="43.5">R185</text>
<text x="383.5" y="46.1">1.8K</text>
<text x="383.5" y="47.6">5%</text>
<text x="293.4" y="50.4">2</text>
<text x="297.2" y="50.1">1/16W</text>
<text x="306.1" y="50.4">2</text>
<text x="309.9" y="50.1">1/10W</text>
<text x="318.8" y="50.4">2</text>
<text x="322.6" y="50.1">1/16W</text>
<text x="379.7" y="50.4">2</text>
<text x="383.5" y="50.1">1/16W</text>
<text x="309.4" y="77.5" transform="rotate(-90 309.4 77.5)">1</text>
<text x="310.2" y="73.7" transform="rotate(-90 310.2 73.7)">R187</text>
<text x="312.8" y="73.7" transform="rotate(-90 312.8 73.7)">100</text>
<text x="314.3" y="73.7" transform="rotate(-90 314.3 73.7)">5%</text>
<text x="316.8" y="73.7" transform="rotate(-90 316.8 73.7)">1/16W</text>
<text x="317.1" y="77.5" transform="rotate(-90 317.1 77.5)">2</text>
<text x="385.6" y="77.5" transform="rotate(-90 385.6 77.5)">1</text>
<text x="386.4" y="73.7" transform="rotate(-90 386.4 73.7)">R186</text>
<text x="389" y="73.7" transform="rotate(-90 389 73.7)">100</text>
<text x="390.5" y="73.7" transform="rotate(-90 390.5 73.7)">5%</text>
<text x="393" y="73.7" transform="rotate(-90 393 73.7)">1/16W</text>
<text x="393.3" y="77.5" transform="rotate(-90 393.3 77.5)">2</text>
<text x="338.3" y="83.4">U17</text>
<text x="31.7" y="126.6">1</text>
<text x="35.6" y="127.3">R196</text>
<text x="35.6" y="129.9">1.5K</text>
<text x="35.6" y="131.4">5%</text>
<text x="41.9" y="126.6">1</text>
<text x="45.7" y="131.4">5%</text>
<text x="45.7" y="129.9">1.5K</text>
<text x="45.7" y="127.3">R195</text>
<text x="52.1" y="126.6">1</text>
<text x="55.9" y="127.3">R194</text>
<text x="55.9" y="129.9">1.5K</text>
<text x="55.9" y="131.4">5%</text>
<text x="72.4" y="126.6">1</text>
<text x="76.2" y="127.3">R16</text>
<text x="76.2" y="129.9">4.7K</text>
<text x="76.2" y="131.4">5%</text>
<text x="31.7" y="134.2">2</text>
<text x="35.6" y="133.9">1/16W2</text>
<text x="45.7" y="133.9">1/16W2</text>
<text x="55.9" y="133.9">1/16W</text>
<text x="72.4" y="134.2">2</text>
<text x="76.2" y="133.9">1/16W</text>
<text x="235.4" y="154.9" transform="rotate(90 235.4 154.9)">H-1X2</text>
<text x="239" y="156.2" transform="rotate(90 239 156.2)">2</text>
<text x="241.5" y="156.2" transform="rotate(90 241.5 156.2)">1</text>
<text x="242.8" y="158.8" transform="rotate(90 242.8 158.8)">J15</text>
<text x="67.3" y="162.1">1</text>
<text x="71.1" y="162.9">R15</text>
<text x="71.1" y="165.4">4.7K</text>
<text x="71.1" y="167">5%</text>
<text x="77.5" y="162.1">1</text>
<text x="81.3" y="167">5%</text>
<text x="81.3" y="165.4">4.7K</text>
<text x="81.3" y="162.9">R12</text>
<text x="87.6" y="162.1">1</text>
<text x="91.4" y="162.9">R13</text>
<text x="91.4" y="165.4">4.7K</text>
<text x="91.4" y="167">5%</text>
<text x="67.3" y="169.7">2</text>
<text x="71.1" y="169.5">1/16W2</text>
<text x="81.3" y="169.5">1/16W2</text>
<text x="91.4" y="169.5">1/16W</text>
<text x="201.9" y="215.2">1/16W</text>
<text x="210.8" y="214.7">2</text>
<text x="214.6" y="215.2">1/16W</text>
<text x="223.5" y="214.7">2</text>
<text x="203.2" y="221.8">R190</text>
<text x="204.5" y="219.3">200</text>
<text x="205.7" y="217.8">5%</text>
<text x="215.9" y="221.8">R191</text>
<text x="217.2" y="219.3">200</text>
<text x="218.4" y="217.8">5%</text>
<text x="48.5" y="227.3" transform="rotate(90 48.5 227.3)">LED-GRN-SMT</text>
<text x="53.5" y="223.5" transform="rotate(90 53.5 223.5)">2</text>
<text x="56.1" y="227.3" transform="rotate(90 56.1 227.3)">DS8</text>
<text x="210.8" y="222.4">1</text>
<text x="223.5" y="222.4">1</text>
<text x="53.5" y="237.5" transform="rotate(90 53.5 237.5)">1</text>
<text x="102.9" y="235.8">1</text>
<text x="106.7" y="239.1">4.7K</text>
<text x="106.7" y="236.6">R18</text>
<text x="113.5" y="236.2" transform="rotate(90 113.5 236.2)">H-1X2</text>
<text x="117" y="237.5" transform="rotate(90 117 237.5)">2</text>
<text x="119.6" y="237.5" transform="rotate(90 119.6 237.5)">1</text>
<text x="174" y="235.8">1</text>
<text x="177.8" y="236.6">R10</text>
<text x="177.8" y="239.1">1.0K</text>
<text x="186.7" y="235.8">1</text>
<text x="190.5" y="236.6">R11</text>
<text x="190.5" y="239.1">1.0K</text>
<text x="52.1" y="245.9">1</text>
<text x="102.9" y="243.4">2</text>
<text x="106.7" y="240.6">5%</text>
<text x="106.7" y="243.2">1/16W</text>
<text x="120.8" y="240" transform="rotate(90 120.8 240)">J14</text>
<text x="174" y="243.4">2</text>
<text x="177.8" y="243.2">1/10W</text>
<text x="177.8" y="240.6">5%</text>
<text x="186.7" y="243.4">2</text>
<text x="190.5" y="243.2">1/10W</text>
<text x="190.5" y="240.6">5%</text>
<text x="55.9" y="246.7">R88</text>
<text x="55.9" y="249.3">27.4</text>
<text x="55.9" y="250.8">1%</text>
<text x="52.1" y="253.6">2</text>
<text x="55.9" y="253.3">1/16W</text>
</g>
<g font-size="1.1">
<text x="195.6" y="225.8">1</text>
<text x="205.1" y="225.8">4</text>
<text x="195.6" y="228.4">2</text>
<text x="205.1" y="228.4">3</text>
</g>
</svg>
